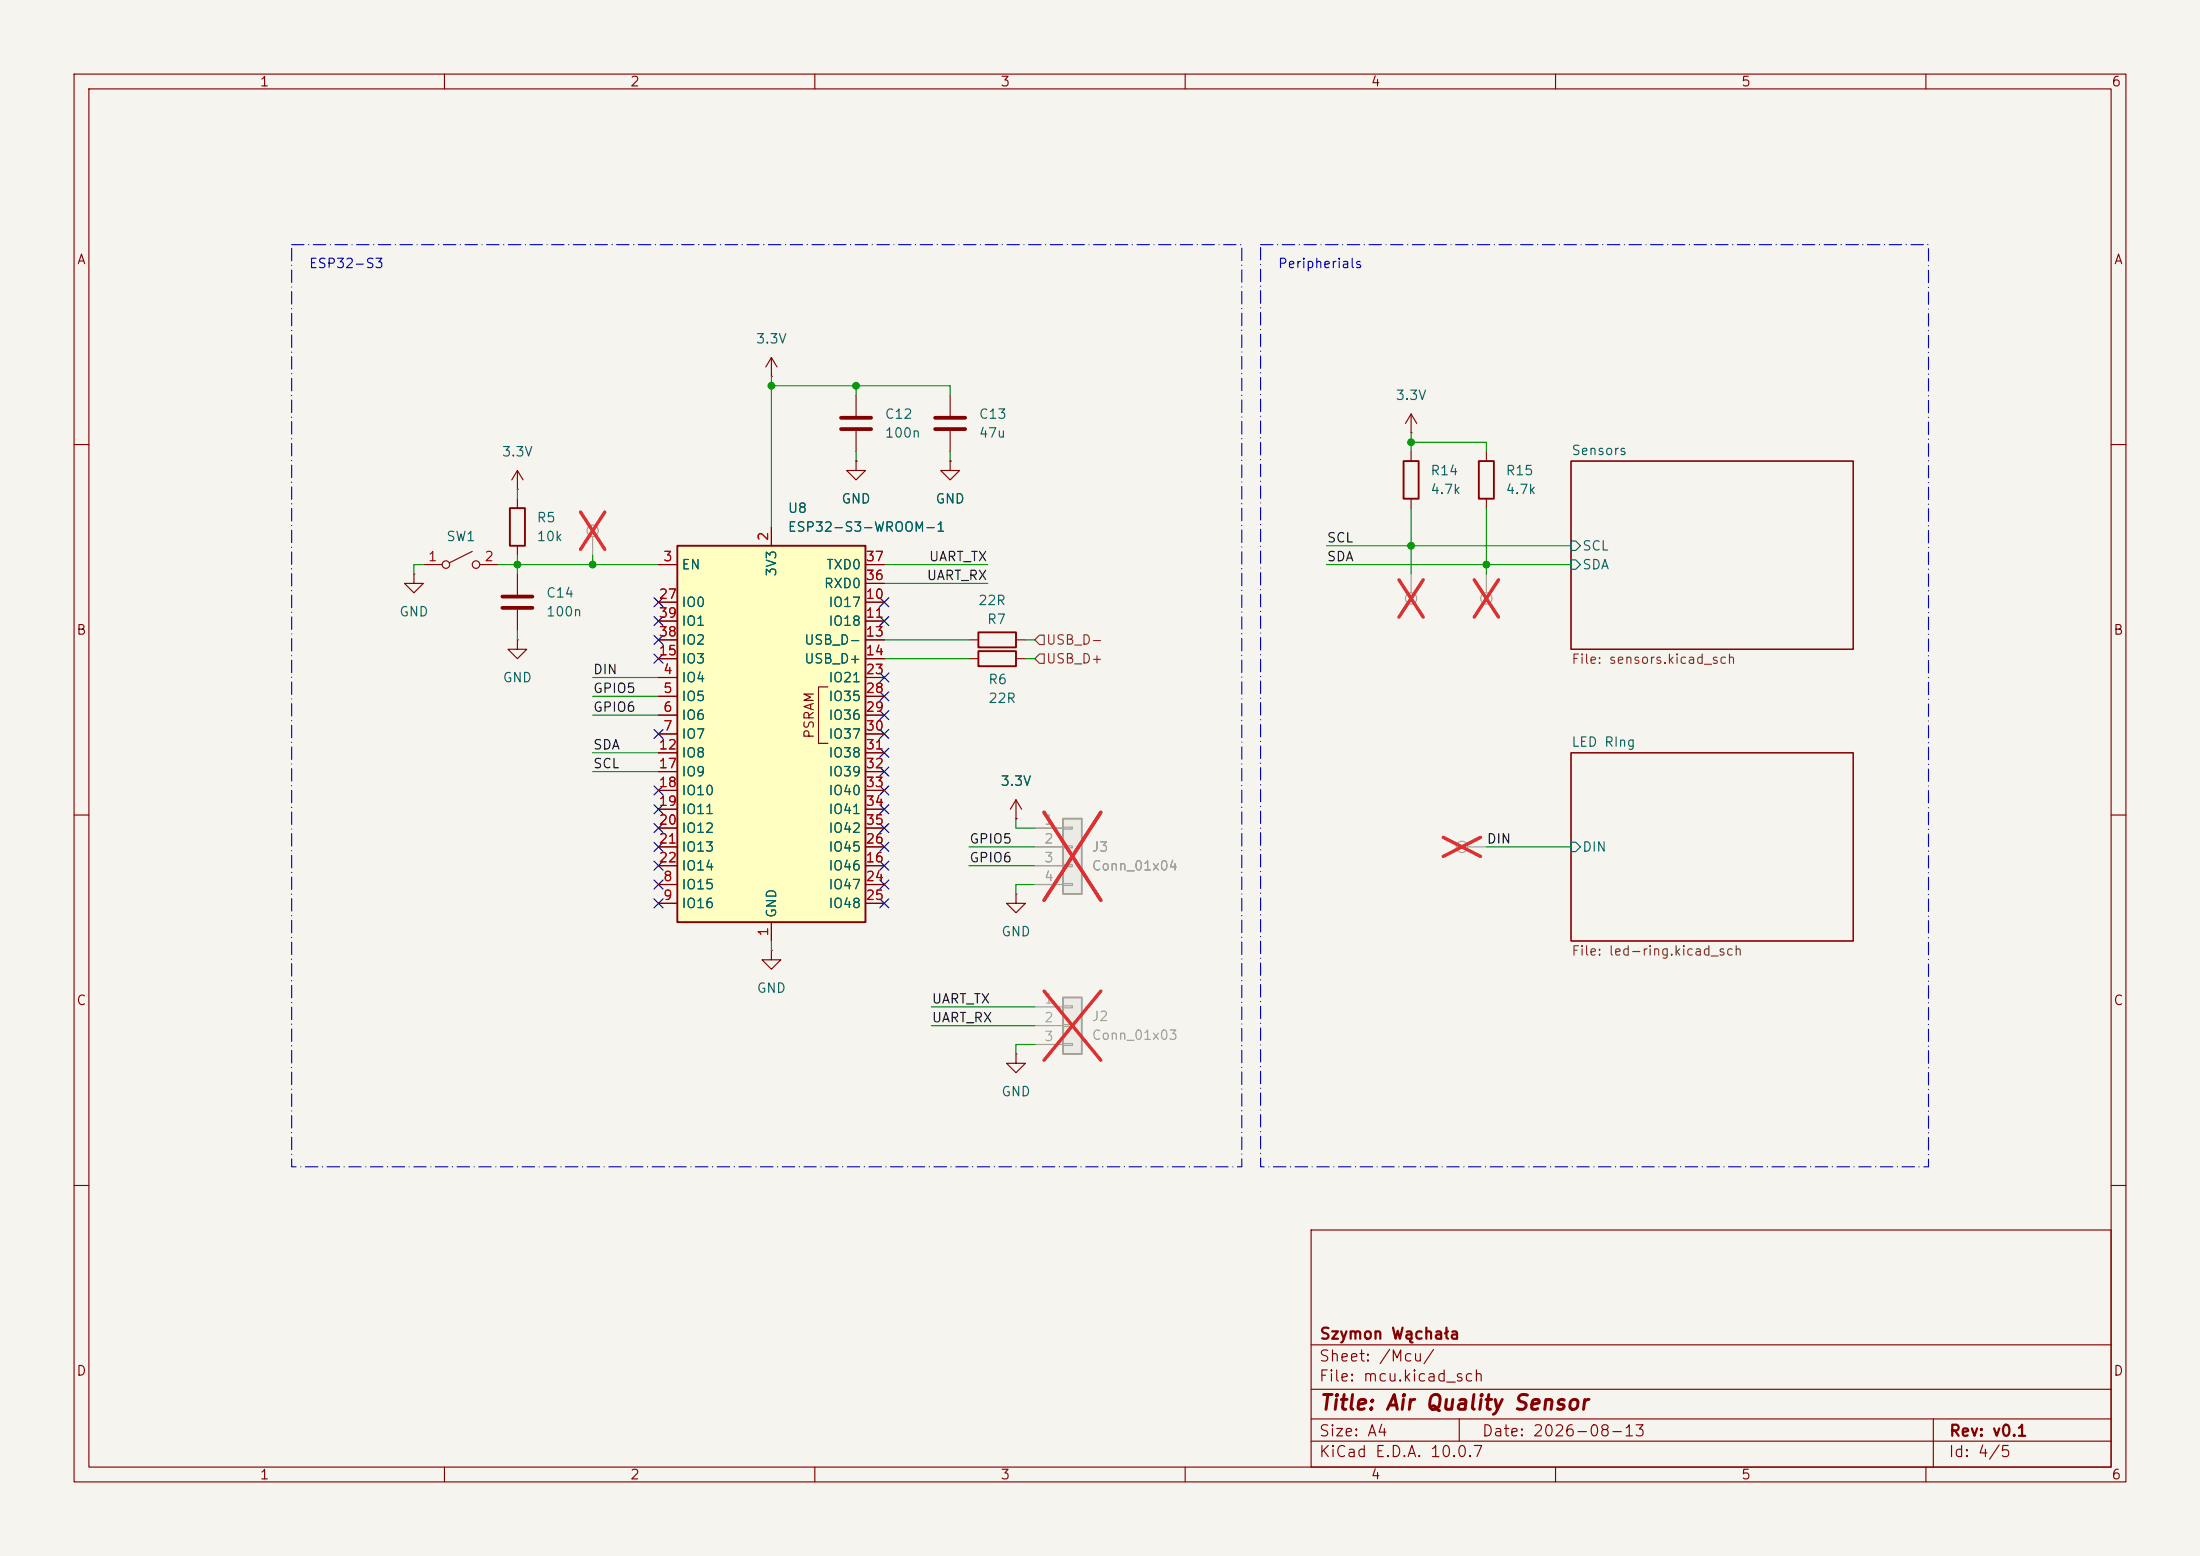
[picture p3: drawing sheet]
<svg xmlns="http://www.w3.org/2000/svg" width="297mm" height="210mm" viewBox="0 0 297 210" stroke-linecap="round" stroke-linejoin="round" font-family="sans-serif">
<path d="M0 0h297v210h-297z" fill="#f5f4ef" stroke="#f5f4ef" stroke-width=".14"/>
<g fill="none" stroke="#840000" stroke-width=".15">
<path d="M10 10h277v190h-277zM12 12h273v186h-273zM60 10v2M110 10v2M160 10v2M210 10v2M260 10v2M10 60h2M55.9 77.5v1.2h1.2l-1.2 1.3-1.3-1.3h1.3M55.9 77.5h.1M57.1 76.2h2.6M63.8 74.4l-3.1 1.5"/>
<path d="M64.8 76.2h2.5M69.8 66h.1M69.8 63.5v2.5M69.8 67.3v1.3M69.8 73.7v1.2M69.8 77.5v2.8M69.8 63.5l-.7 1.3M69.8 63.5l.8 1.3M212.1 62.2h38.1v25.4h-38.1zM285 60h2M69.8 86.4v1.2h1.3l-1.3 1.3-1.2-1.3h1.2M69.8 86.4h.1"/>
<path d="M69.8 82.3v2.8M130.8 88.9h1.3M137.2 88.9h1.2M10 110h2M212.1 101.6h38.1v25.4h-38.1zM285 110h2M137.2 120.7v1.2h1.2l-1.2 1.3-1.3-1.3h1.3M137.2 120.7h.1M10 160h2M177 166h108v32h-108zM285 160h2M60 198v2"/>
<path d="M110 198v2M160 198v2M177 194.5h108M177 191.5h108M177 187.5h108M177 181.5h108M197 191.5v3M210 198v2M260 198v2M261 191.5v6.5"/>
<circle cx="60.2" cy="76.2" r=".51"/>
<circle cx="64.3" cy="76.2" r=".51"/>
</g>
<path d="M212.1 73h.6l.7 .7-.7 .6h-.6zM212.1 75.6h.6l.7 .6-.7 .6h-.6zM212.1 113.7h.6l.7 .6-.7 .6h-.6z" fill="none" stroke="#006464" stroke-width=".15"/>
<g fill="none" stroke="#9c9b98" stroke-width=".15">
<path d="M80 72.4v2.5"/>
<circle cx="80" cy="71.6" r=".76"/>
</g>
<path d="M78.4 69.1l3.2 5M81.6 69.1l-3.2 5" fill="none" stroke="#e12e31" stroke-width=".46"/>
<path d="M68.8 68.6h2.1v5.1h-2.1zM132.1 87.9h5.1v2h-5.1z" fill="none" stroke="#840000" stroke-width=".25"/>
<path d="M67.8 82h4.1M67.8 80.5h4.1" fill="none" stroke="#840000" stroke-width=".51"/>
<path d="M91.4 73.7h25.4v50.8h-25.4z" fill="#ffffc2"/>
<path d="M91.4 73.7h25.4v50.8h-25.4zM189.5 62.2h2v5.1h-2zM199.6 62.2h2.1v5.1h-2.1zM132.1 85.3h5.1v2.1h-5.1z" fill="none" stroke="#840000" stroke-width=".25"/>
<g fill="none" stroke="#840000" stroke-width=".15">
<path d="M104.1 50.8h.1M104.1 48.3v2.5M104.1 48.3l-.7 1.2M104.1 48.3l.8 1.2M128.3 53.3v2.8M128.3 58.2v2.8M190.5 58.4h.1M190.5 55.9v2.5M190.5 55.9l-.8 1.3M190.5 55.9l.8 1.3M88.9 76.2h2.5M104.1 71.1v2.6"/>
<path d="M116.8 76.2h2.6M116.8 78.7h2.6M190.5 61v1.2M190.5 67.3v1.3M200.7 61v1.2M200.7 67.3v1.3M88.9 91.4h2.5M88.9 94h2.5M88.9 96.5h2.5M88.9 99.1h2.5M88.9 81.3h2.5M88.9 83.8h2.5"/>
<path d="M88.9 86.4h2.5M88.9 88.9h2.5M111.8 92.7h-1.3v7.6h1.3M116.8 91.4h2.6M116.8 94h2.6M116.8 96.5h2.6M116.8 99.1h2.6M116.8 81.3h2.6M116.8 83.8h2.6M116.8 86.4h2.6M116.8 88.9h2.6M130.8 86.4h1.3"/>
<path d="M137.2 86.4h1.2M88.9 119.4h2.5M88.9 101.6h2.5M88.9 116.8h2.5M88.9 104.1h2.5M88.9 106.7h2.5M88.9 109.2h2.5M88.9 111.8h2.5M88.9 114.3h2.5M116.8 119.4h2.6M116.8 101.6h2.6M116.8 116.8h2.6"/>
<path d="M116.8 104.1h2.6M116.8 106.7h2.6M116.8 109.2h2.6M116.8 111.8h2.6M116.8 114.3h2.6M88.9 121.9h2.5M104.1 124.5v2.5M116.8 121.9h2.6"/>
</g>
<g fill="none" stroke="#9c9b98" stroke-width=".15">
<path d="M190.5 77.5v2.5M200.7 77.5v2.5M198.1 114.3h2.6"/>
<circle cx="190.5" cy="80.8" r=".76"/>
<circle cx="200.7" cy="80.8" r=".76"/>
<circle cx="197.4" cy="114.3" r=".76"/>
</g>
<path d="M188.9 78.3l3.2 5M192.1 78.3l-3.2 5M199 78.3l3.3 5M202.3 78.3l-3.3 5M194.8 113l5.1 2.6M199.9 113l-5.1 2.6" fill="none" stroke="#e12e31" stroke-width=".46"/>
<path d="M126.2 56.4h4.1M126.2 57.9h4.1" fill="none" stroke="#840000" stroke-width=".51"/>
<path d="M143.5 134.6h2.5v7.6h-2.5z" fill="#ebeae8"/>
<path d="M143.5 134.6h2.5v7.6h-2.5z" fill="none" stroke="#9c9b98" stroke-width=".25"/>
<path d="M139.7 135.9h3.8M139.7 138.4h3.8M143.5 135.8h1.3v.2h-1.3zM143.5 138.3h1.3v.3h-1.3zM139.7 141h3.8M143.5 140.8h1.3v.3h-1.3z" fill="none" stroke="#9c9b98" stroke-width=".15"/>
<path d="M140.9 133.8l7.7 9.3M148.6 133.8l-7.7 9.3" fill="none" stroke="#e12e31" stroke-width=".46"/>
<path d="M143.5 110.5h2.5v10.2h-2.5z" fill="#ebeae8"/>
<path d="M143.5 110.5h2.5v10.2h-2.5z" fill="none" stroke="#9c9b98" stroke-width=".25"/>
<path d="M139.7 111.8h3.8M139.7 114.3h3.8M139.7 116.8h3.8M139.7 119.4h3.8M143.5 111.6h1.3v.3h-1.3zM143.5 114.2h1.3v.2h-1.3zM143.5 116.7h1.3v.3h-1.3zM143.5 119.3h1.3v.2h-1.3z" fill="none" stroke="#9c9b98" stroke-width=".15"/>
<path d="M140.9 109.6l7.7 11.9M148.6 109.6l-7.7 11.9" fill="none" stroke="#e12e31" stroke-width=".46"/>
<g fill="none" stroke="#840000" stroke-width=".15">
<path d="M115.6 53.3v2.8M115.6 58.2v2.8M88.9 76.2h2.5M104.1 71.1v2.6M115.6 62.2v1.3h1.2l-1.2 1.3-1.3-1.3h1.3M115.6 62.2h.1M116.8 76.2h2.6M116.8 78.7h2.6M128.3 62.2v1.3h1.2l-1.2 1.3-1.3-1.3h1.3M128.3 62.2h.1M88.9 91.4h2.5M88.9 94h2.5"/>
<path d="M88.9 96.5h2.5M88.9 99.1h2.5M88.9 81.3h2.5M88.9 83.8h2.5M88.9 86.4h2.5M88.9 88.9h2.5M116.8 91.4h2.6M116.8 94h2.6M116.8 96.5h2.6M116.8 99.1h2.6M116.8 81.3h2.6M116.8 83.8h2.6"/>
<path d="M116.8 86.4h2.6M116.8 88.9h2.6M88.9 119.4h2.5M88.9 101.6h2.5M88.9 116.8h2.5M88.9 104.1h2.5M88.9 106.7h2.5M88.9 109.2h2.5M88.9 111.8h2.5M88.9 114.3h2.5M116.8 119.4h2.6M116.8 101.6h2.6"/>
<path d="M116.8 116.8h2.6M116.8 104.1h2.6M116.8 106.7h2.6M116.8 109.2h2.6M116.8 111.8h2.6M116.8 114.3h2.6M137.2 110.5h.1M137.2 108l-.8 1.2M137.2 108l.7 1.2M137.2 108v2.5M88.9 121.9h2.5M104.1 128.3v1.2h1.3l-1.3 1.3-1.2-1.3h1.2"/>
<path d="M104.1 128.3h.1M104.1 124.5v2.5M116.8 121.9h2.6M137.2 142.2v1.3h1.2l-1.2 1.3-1.3-1.3h1.3M137.2 142.2h.1"/>
</g>
<path d="M113.5 57.9h4.1M113.5 56.4h4.1" fill="none" stroke="#840000" stroke-width=".51"/>
<path d="M140.3 85.7h.7v1.3h-.7l-.6-.6zM140.3 88.3h.7v1.2h-.7l-.6-.6z" fill="none" stroke="#725600" stroke-width=".15"/>
<g fill="none" stroke="#009600" stroke-width=".15">
<path d="M104.1 50.8v20.3M104.1 52.1h24.2v1.2M115.6 52.1v1.2M190.5 58.4v2.6M190.5 59.7h10.2v1.3M57.1 76.2h-1.2v1.3M67.3 76.2h21.6M69.8 66v1.3M69.8 74.9v2.6M80 74.9v1.3M115.6 61v1.2M119.4 76.2h13.9"/>
<path d="M119.4 78.7h13.9M128.3 61v1.2M179.1 76.2h33M179.1 73.7h33M190.5 68.6v8.9M200.7 68.6v8.9M69.8 85.1v1.3M80 94h8.9M80 91.4h8.9M80 96.5h8.9M119.4 88.9h11.4M119.4 86.4h11.4"/>
<path d="M138.4 88.9h1.3M138.4 86.4h1.3M80 104.1h8.9M80 101.6h8.9M130.8 116.8h8.9M130.8 114.3h8.9M137.2 110.5v1.3h2.5M139.7 119.4h-2.5v1.3M200.7 114.3h11.4M104.1 127v1.3M125.7 135.9h14M125.7 138.4h14"/>
<path d="M139.7 141h-2.5v1.2"/>
</g>
<g fill="none" stroke="#000084" stroke-width=".15">
<path d="M88.3 98.5l1.2 1.2M88.3 85.8l1.2 1.2M88.3 83.2l1.2 1.2M88.3 80.7l1.2 1.2M88.3 88.3l1.2 1.2M89.5 98.5l-1.2 1.2M89.5 85.8l-1.2 1.2M89.5 83.2l-1.2 1.2M89.5 80.7l-1.2 1.2M89.5 88.3l-1.2 1.2M118.8 98.5l1.2 1.2M118.8 95.9l1.2 1.2"/>
<path d="M118.8 93.4l1.2 1.2M118.8 90.8l1.2 1.2M118.8 83.2l1.2 1.2M118.8 80.7l1.2 1.2M120 98.5l-1.2 1.2M120 95.9l-1.2 1.2M120 93.4l-1.2 1.2M120 90.8l-1.2 1.2M120 83.2l-1.2 1.2M120 80.7l-1.2 1.2M88.3 111.2l1.2 1.2M88.3 118.8l1.2 1.2"/>
<path d="M88.3 106.1l1.2 1.2M88.3 108.6l1.2 1.2M88.3 116.2l1.2 1.2M88.3 113.7l1.2 1.2M89.5 113.7l-1.2 1.2M89.5 111.2l-1.2 1.2M89.5 118.8l-1.2 1.2M89.5 106.1l-1.2 1.2M89.5 108.6l-1.2 1.2M89.5 116.2l-1.2 1.2M118.8 103.5l1.2 1.2M118.8 106.1l1.2 1.2"/>
<path d="M118.8 101l1.2 1.2M118.8 108.6l1.2 1.2M118.8 111.2l1.2 1.2M118.8 118.8l1.2 1.2M118.8 116.2l1.2 1.2M118.8 113.7l1.2 1.2M120 103.5l-1.2 1.2M120 106.1l-1.2 1.2M120 101l-1.2 1.2M120 108.6l-1.2 1.2M120 111.2l-1.2 1.2M120 118.8l-1.2 1.2"/>
<path d="M120 116.2l-1.2 1.2M120 113.7l-1.2 1.2M88.3 121.3l1.2 1.2M89.5 121.3l-1.2 1.2M118.8 121.3l1.2 1.2M120 121.3l-1.2 1.2"/>
</g>
<path d="M39.4 33h128.2v124.5h-128.2zM170.2 33h90.1v124.5h-90.1z" fill="none" stroke="#0000c2" stroke-width=".15" stroke-dasharray="1.7 .6 0 .6"/>
<g fill="#009600" stroke="#009600" stroke-width=".14">
<circle cx="200.7" cy="76.2" r=".46"/>
<circle cx="190.5" cy="73.7" r=".46"/>
<circle cx="190.5" cy="59.7" r=".46"/>
<circle cx="69.8" cy="76.2" r=".46"/>
<circle cx="104.1" cy="52.1" r=".46"/>
<circle cx="80" cy="76.2" r=".46"/>
<circle cx="115.6" cy="52.1" r=".46"/>
</g>
<text font-size="2" fill="#840000" x="178" y="190.8">Title: Air Quality Sensor</text>
<g font-size="1.5" fill="#840000">
<text x="178" y="184.1">Sheet: /Mcu/</text>
<text x="178" y="181.1">Szymon Wąchała</text>
<text x="178" y="186.8">File: mcu.kicad_sch</text>
<text x="178" y="197">KiCad E.D.A. 10.0.7</text>
<text x="178" y="194.2">Size: A4</text>
<text x="200" y="194.2">Date: 2026-08-13</text>
<text x="263" y="197">Id: 4/5</text>
<text x="263" y="194.2">Rev: v0.1</text>
</g>
<g font-size="1.3" fill="#840000">
<text x="35" y="12">1</text>
<text x="85" y="12">2</text>
<text x="135" y="12">3</text>
<text x="185" y="12">4</text>
<text x="235" y="12">5</text>
<text x="285" y="12">6</text>
<text x="10.3" y="36">A</text>
<text x="285.3" y="36">A</text>
<text x="10.2" y="86">B</text>
<text x="285.2" y="86">B</text>
<text x="110.2" y="99.8" transform="rotate(-90 110.2 99.8)">PSRAM</text>
<text x="10.2" y="136">C</text>
<text x="285.2" y="136">C</text>
<text x="10.2" y="186">D</text>
<text x="285.2" y="186">D</text>
<text x="35" y="200">1</text>
<text x="85" y="200">2</text>
<text x="135" y="200">3</text>
<text x="185" y="200">4</text>
<text x="235" y="200">5</text>
<text x="285" y="200">6</text>
</g>
<g font-size="1.3" fill="#0000c2">
<text x="41.6" y="36.5">ESP32-S3</text>
<text x="172.4" y="36.5">Peripherials</text>
</g>
<g font-size="1.3" fill="#006464">
<text x="102" y="46.7">3.3V</text>
<text x="119.4" y="56.8">C12</text>
<text x="119.4" y="59.4">100n</text>
<text x="132.1" y="56.8">C13</text>
<text x="132.1" y="59.4">47u</text>
<text x="188.3" y="54.3">3.3V</text>
<text x="67.7" y="61.9">3.3V</text>
<text x="193" y="64.5">R14</text>
<text x="203.2" y="64.5">R15</text>
<text x="212.1" y="61.7">Sensors</text>
<text x="72.4" y="70.8">R5</text>
<text x="106.3" y="69.5">U8</text>
<text x="113.5" y="68.3">GND</text>
<text x="126.2" y="68.3">GND</text>
<text x="193" y="67">4.7k</text>
<text x="203.2" y="67">4.7k</text>
<text x="60.2" y="73.4">SW1</text>
<text x="72.4" y="73.4">10k</text>
<text x="91.9" y="77.2">EN</text>
<text x="105.1" y="77.9" transform="rotate(-90 105.1 77.9)">3V3</text>
<text x="106.3" y="72.1">ESP32-S3-WROOM-1</text>
<text x="111.4" y="77.2">TXD0</text>
<text x="213.5" y="74.6">SCL</text>
<text x="213.5" y="77.2">SDA</text>
<text x="53.8" y="83.5">GND</text>
<text x="73.6" y="81">C14</text>
<text x="73.6" y="83.5">100n</text>
<text x="91.9" y="82.2">IO0</text>
<text x="111.1" y="79.7">RXD0</text>
<text x="111.8" y="82.2">IO17</text>
<text x="132" y="82">22R</text>
<text x="91.9" y="89.9">IO3</text>
<text x="91.9" y="87.3">IO2</text>
<text x="91.9" y="84.8">IO1</text>
<text x="108.5" y="87.3">USB_D-</text>
<text x="108.5" y="89.9">USB_D+</text>
<text x="111.8" y="84.8">IO18</text>
<text x="133.2" y="84.5">R7</text>
<text x="67.8" y="92.4">GND</text>
<text x="91.9" y="92.4">IO4</text>
<text x="91.9" y="94.9">IO5</text>
<text x="111.8" y="92.4">IO21</text>
<text x="111.8" y="94.9">IO35</text>
<text x="133.3" y="92.7">R6</text>
<text x="133.3" y="95.2">22R</text>
<text x="91.9" y="97.5">IO6</text>
<text x="91.9" y="100">IO7</text>
<text x="111.8" y="97.5">IO36</text>
<text x="111.8" y="100">IO37</text>
<text x="212.1" y="101.1">LED RIng</text>
<text x="91.9" y="102.6">IO8</text>
<text x="91.9" y="105.1">IO9</text>
<text x="91.9" y="107.6">IO10</text>
<text x="111.8" y="102.6">IO38</text>
<text x="111.8" y="105.1">IO39</text>
<text x="111.8" y="107.6">IO40</text>
<text x="135" y="106.4">3.3V</text>
<text x="91.9" y="110.2">IO11</text>
<text x="91.9" y="112.7">IO12</text>
<text x="111.8" y="110.2">IO41</text>
<text x="111.8" y="112.7">IO42</text>
<text x="91.9" y="115.3">IO13</text>
<text x="91.9" y="117.8">IO14</text>
<text x="111.8" y="117.8">IO46</text>
<text x="111.8" y="115.3">IO45</text>
<text x="213.5" y="115.3">DIN</text>
<text x="91.9" y="120.3">IO15</text>
<text x="91.9" y="122.9">IO16</text>
<text x="105.1" y="124" transform="rotate(-90 105.1 124)">GND</text>
<text x="111.8" y="120.3">IO47</text>
<text x="111.8" y="122.9">IO48</text>
<text x="135.1" y="126.7">GND</text>
<text x="102.1" y="134.3">GND</text>
<text x="135.1" y="148.3">GND</text>
</g>
<g font-size="1.3" fill="#a90000">
<text x="57.7" y="76.1">1</text>
<text x="65.3" y="76.1">2</text>
<text x="89.4" y="76.1">3</text>
<text x="104" y="73.1" transform="rotate(-90 104 73.1)">2</text>
<text x="116.8" y="76.1">37</text>
<text x="88.8" y="81.1">27</text>
<text x="88.8" y="83.7">39</text>
<text x="116.8" y="81.1">10</text>
<text x="116.8" y="83.7">11</text>
<text x="116.8" y="78.6">36</text>
<text x="88.8" y="88.8">15</text>
<text x="88.8" y="86.2">38</text>
<text x="116.8" y="86.2">13</text>
<text x="116.8" y="88.8">14</text>
<text x="89.4" y="91.3">4</text>
<text x="89.4" y="93.8">5</text>
<text x="116.8" y="91.3">23</text>
<text x="116.8" y="93.8">28</text>
<text x="88.8" y="101.5">12</text>
<text x="89.4" y="96.4">6</text>
<text x="89.4" y="98.9">7</text>
<text x="116.8" y="96.4">29</text>
<text x="116.8" y="98.9">30</text>
<text x="116.8" y="101.5">31</text>
<text x="88.8" y="104">17</text>
<text x="88.8" y="106.5">18</text>
<text x="116.8" y="104">32</text>
<text x="116.8" y="106.5">33</text>
<text x="88.8" y="109.1">19</text>
<text x="88.8" y="111.6">20</text>
<text x="116.8" y="109.1">34</text>
<text x="116.8" y="111.6">35</text>
<text x="88.8" y="114.2">21</text>
<text x="88.8" y="116.7">22</text>
<text x="89.4" y="119.2">8</text>
<text x="116.8" y="116.7">16</text>
<text x="116.8" y="119.2">24</text>
<text x="116.8" y="114.2">26</text>
<text x="89.4" y="121.8">9</text>
<text x="116.8" y="121.8">25</text>
<text x="104" y="126.5" transform="rotate(-90 104 126.5)">1</text>
</g>
<g font-size="1.3" fill="#0f0f0f">
<text x="125.3" y="76.1">UART_TX</text>
<text x="179" y="76.1">SDA</text>
<text x="179" y="73.5">SCL</text>
<text x="125" y="78.6">UART_RX</text>
<text x="80" y="91.3">DIN</text>
<text x="80" y="93.9">GPIO5</text>
<text x="80" y="101.5">SDA</text>
<text x="80" y="96.4">GPIO6</text>
<text x="80" y="104">SCL</text>
<text x="130.8" y="116.7">GPIO6</text>
<text x="130.8" y="114.2">GPIO5</text>
<text x="200.6" y="114.2">DIN</text>
<text x="125.7" y="135.8">UART_TX</text>
<text x="125.7" y="138.3">UART_RX</text>
</g>
<g font-size="1.3" fill="#725600">
<text x="141.1" y="87.3">USB_D-</text>
<text x="141.1" y="89.9">USB_D+</text>
<text x="212.1" y="89.9">File: sensors.kicad_sch</text>
<text x="212.1" y="129.3">File: led-ring.kicad_sch</text>
</g>
<g font-size="1.3" fill="#a5a4a2">
<text x="140.9" y="111.6">1</text>
<text x="140.9" y="114.2">2</text>
<text x="140.9" y="116.7">3</text>
<text x="140.9" y="119.2">4</text>
<text x="140.9" y="135.8">1</text>
<text x="140.9" y="138.3">2</text>
<text x="140.9" y="140.8">3</text>
</g>
<g font-size="1.3" fill="#939391">
<text x="147.3" y="115.3">J3</text>
<text x="147.3" y="117.8">Conn_01x04</text>
<text x="147.3" y="138.1">J2</text>
<text x="147.3" y="140.7">Conn_01x03</text>
</g>
</svg>
